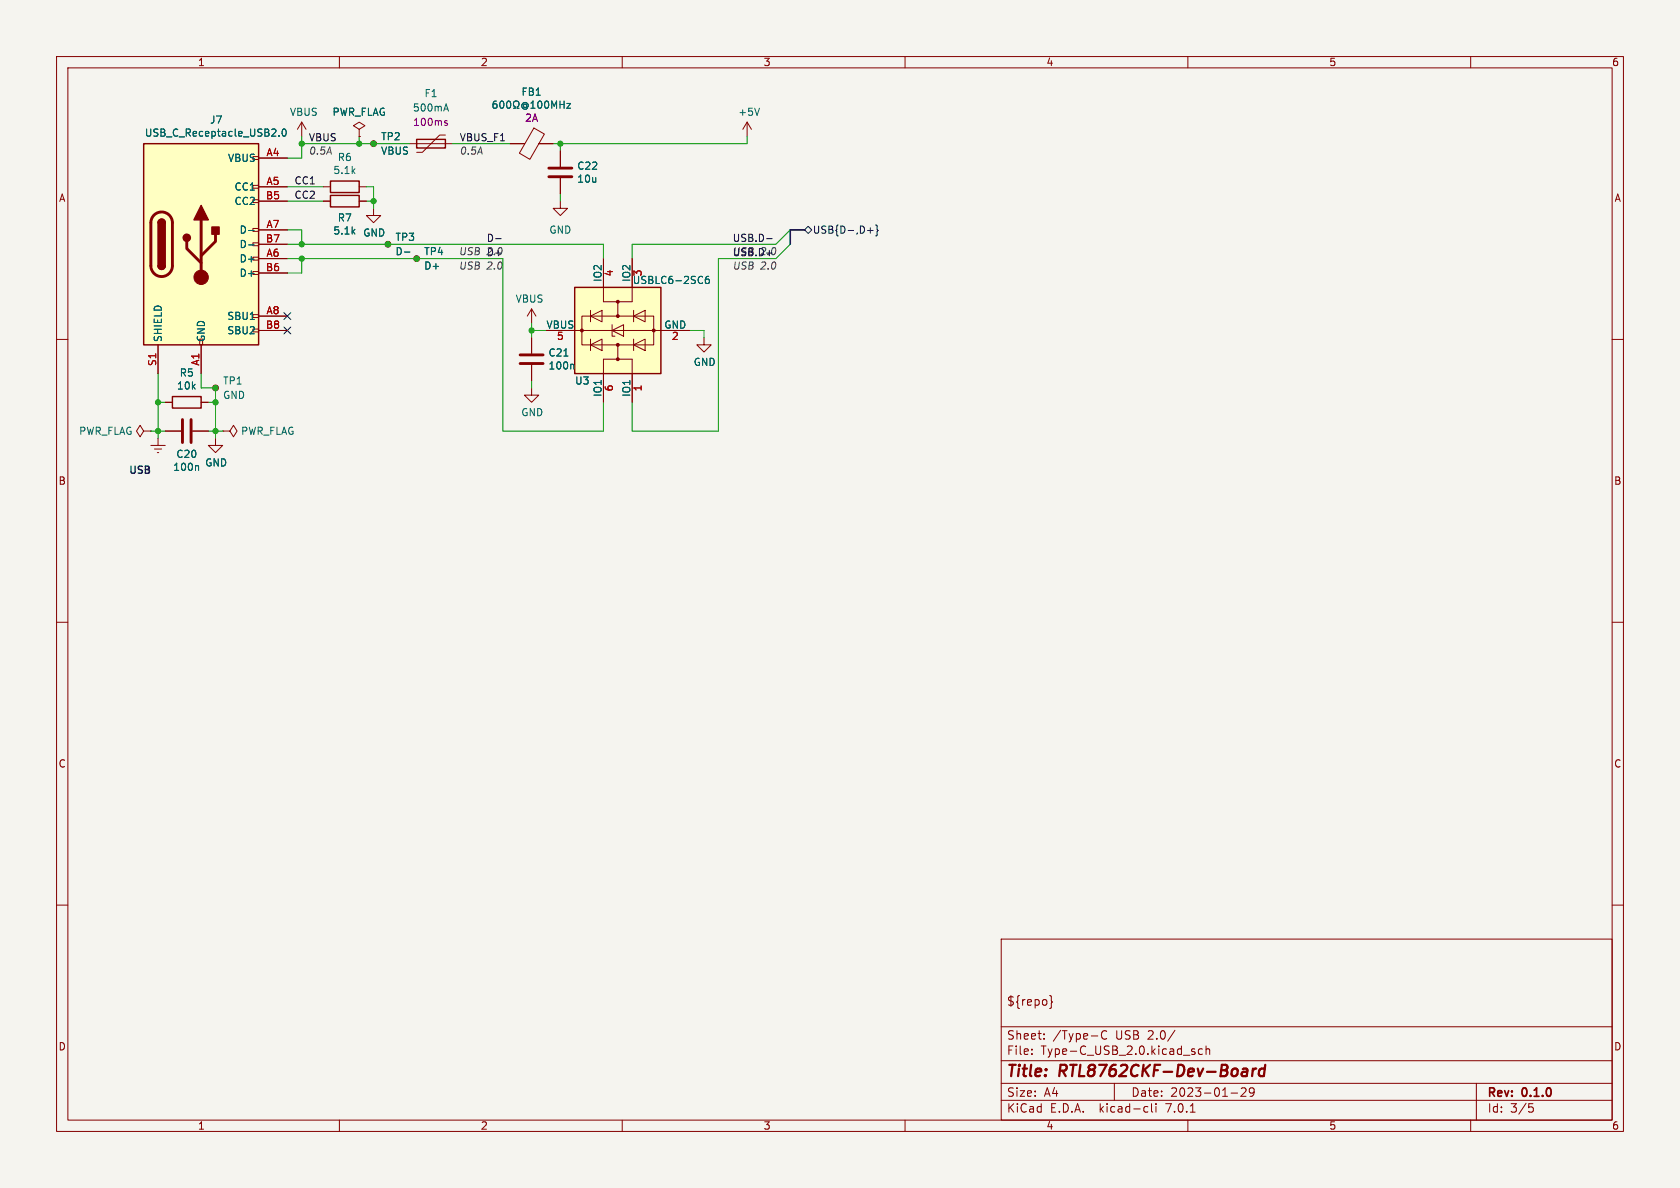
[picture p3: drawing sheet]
<svg xmlns="http://www.w3.org/2000/svg" width="297mm" height="210mm" viewBox="0 0 297 210" stroke-linecap="round" stroke-linejoin="round" font-family="sans-serif">
<path d="M0 0h297v210h-297z" fill="#f5f4ef" stroke="#f5f4ef" stroke-width=".18"/>
<g fill="none" stroke="#840000" stroke-width=".18">
<path d="M10 10h277v190h-277zM12 12h273v186h-273zM60 10v2M110 10v2M160 10v2M210 10v2M260 10v2M44.7 35.3h1v.5h-1zM44.7 32.8h1v.5h-1zM44.7 27.7h1v.5h-1zM45.7 27.9h5.1M45.7 33h5.1"/>
<path d="M45.7 35.6h5.1M53.3 21.6l-.7 1.3M53.3 21.6v2.5M53.3 21.6l.8 1.3M57.1 33h1.3M57.1 35.6h1.3M63.5 22.9l1-.7-1-.6-1 .6 1 .7v1.2M63.5 24.1h.1M63.5 33h1.3M63.5 35.6h1.3M66 25.4h.1M66 36.8v1.3h1.3l-1.3 1.3-1.2-1.3h1.2"/>
<path d="M72.4 25.4h7.6M78.7 23.9h-1l-3 3h-1M90.2 25.4h2.6M94.4 22.6l1.8 1.1-2.5 4.5-1.9-1.1zM95.2 25.4h2.6M99.1 35.6v1.2h1.2l-1.2 1.3-1.3-1.3h1.3M99.1 26.7v2.8M99.1 31.5v2.8M132.1 21.6l-.8 1.3M132.1 21.6v2.5M132.1 21.6l.7 1.3M10 60h2"/>
<path d="M44.7 58.2h1v.5h-1zM44.7 55.6h1v.5h-1zM44.7 48h1v.5h-1zM44.7 45.5h1v.5h-1zM44.7 42.9h1v.5h-1zM44.7 40.4h1v.5h-1zM45.7 45.7h5.1M45.7 40.6h5.1M45.7 55.9h5.1M45.7 48.3h5.1M45.7 43.2h5.1M45.7 58.4h5.1"/>
<path d="M68.6 43.2h.1M73.7 45.7h.1M94 54.6v2.6M94 59.7v2.8M94 54.6l.7 1.3M94 54.6l-.8 1.3M96.5 58.4h25.4M102.9 55.9h12.7v5.1h-12.7zM104.4 55.9l2-1v2zM104.4 54.9v2M104.4 59.9v2.1M106.7 45.7v7.6h2.5v2.6"/>
<path d="M108.2 58.4l2-1v2zM108.2 57.4v2h.5M111.8 45.7v7.6h-2.6M112 55.9l2-1v2zM112 54.9v2M112 59.9v2.1M124.5 59.7v1.3h1.2l-1.2 1.2-1.3-1.2h1.3M285 60h2M25.4 76.2l-.6-1-.7 1 .7 1 .6-1h1.3M26.7 76.2h.1M26.7 78.7h2.5M27.3 79.4h1.3"/>
<path d="M27.9 61v5M27.9 77.5v1.2M29.2 71.1h1.3M29.2 76.2h2.8M34 76.2h2.8M35.6 61v5M35.6 71.1h1.2M38.1 68.6h.1M38.1 77.5v1.2h1.3l-1.3 1.3-1.3-1.3h1.3M39.4 76.2h1.2l.7-1 .6 1-.6 1-.7-1M39.4 76.2h.1M94 68.6v1.3h1.2l-1.2 1.2-1.3-1.2h1.3"/>
<path d="M94 64.5v2.8M104.4 61l2-1.1v2.1zM109.2 61v2.5h-2.5v7.6M109.2 63.5h2.6v7.6M112 61l2-1.1v2.1zM27.8 80h.3M10 110h2M285 110h2M10 160h2M285 160h2M177 166h108v32h-108zM185.6 176l.3 .2v.7l.2 .2-.2 .2v.8l-.3 .2"/>
<path d="M60 198v2M110 198v2M160 198v2M177 194.5h108M177 191.5h108M177 187.5h108M177 181.5h108M182.4 186.3v.1M182.4 185.5v.1M184.6 183.6v.1M184.6 182.8v.1M195.6 182.3a.6 .6 0 0 0-.7 0 .6 .6 0 0 0-.2 .8 .56 .56 0 0 0 .3 .5 .56 .56 0 0 0 .6 0"/>
<path d="M197 191.5v3M202.5 195.6l.4 .1M202.9 196.5l-.4 .1M203.6 195.1v1.3l.2 .2M204.4 195.1v.1M204.4 195.6v1M207.7 182.1l-1.3 2M210 198v2M210.4 196.6h.9M210.7 185.8l.4 .1 .2 .2-.1 .2-.4 .1M210.7 185.5h.5M212.6 185.5l-.5-.1-.2 .3v.4l.1 .2h.6"/>
<path d="M213.2 185.5l.2-.1 .4 .1 .1 .9M213.2 184.9v1.5M217.6 193.2h1.2M219.4 192.4l.6-.1 .2 .1 .1 .3-.9 1.1h.9M221.7 192.9l-.3 .3h-.4l-.1-.3 .1-.5 .4-.1 .2 .1a.99 .99 0 0 1-.3 1.4h-.3M260 198v2M261 191.5v6.5M270.3 195.1h.7M270.4 195.7h.4l.3 .3-.2 .5-.5 .1"/>
<circle cx="66" cy="25.4" r=".51"/>
<circle cx="68.6" cy="43.2" r=".51"/>
<circle cx="73.7" cy="45.7" r=".51"/>
<circle cx="38.1" cy="68.6" r=".51"/>
</g>
<path d="M221.5 188.9l-.2 1.3M222.1 188.9l-.4 .1-.2 .3M223.6 189a.66 .66 0 0 0-1 .3l-.1 .6 .2 .2 .2 .1 .5-.1M223.7 188.2l-.3 2" fill="none" stroke="#840000" stroke-width=".4"/>
<g fill="#ffffc2" stroke="#ffffc2" stroke-width=".18">
<path d="M25.4 25.4h20.3v35.6h-20.3z"/>
<path d="M101.6 50.8h15.2v15.2h-15.2z"/>
</g>
<path d="M25.4 25.4h20.3v35.6h-20.3zM27.9 39.4a.64 .64 0 0 1 .7-.7 .64 .64 0 0 1 .6 .7M58.4 34.5h5.1v2.1h-5.1zM58.4 32h5.1v2h-5.1zM73.7 24.6h5v1.6h-5zM27.9 47a.64 .64 0 0 0 .7 .6 .64 .64 0 0 0 .6-.6M101.6 50.8h15.2v15.2h-15.2zM30.5 70.1h5.1v2h-5.1z" fill="none" stroke="#840000" stroke-width=".25"/>
<path d="M27.2 38a1.9 1.9 0 0 1 2.1-.4 1.9 1.9 0 0 1 1.2 1.8v7.6a1.91 1.91 0 0 1-1.9 1.9 1.91 1.91 0 0 1-1.9-1.9v-7.8l.2-.6zM35.6 38.9v10.1M97 29.7h4.1M97 31.2h4.1M33 42.7v1.2l2.6 2.6M38.1 41.4v1.3l-2.5 2.5M32.3 74.2v4M33.8 74.2v4M91.9 62.7h4.1M91.9 64.3h4.1" fill="none" stroke="#840000" stroke-width=".51"/>
<g fill="#840000" stroke="#840000" stroke-width=".25">
<path d="M27.9 47h1.3a.64 .64 0 0 1-.6 .6 .64 .64 0 0 1-.7-.6z"/>
<path d="M27.9 39.4h1.3v7.6h-1.3z"/>
<path d="M28.1 38.9a.64 .64 0 0 1 .7-.1 .64 .64 0 0 1 .4 .6h-1.3z"/>
<path d="M35.6 36.3l1.2 2.6h-2.5z"/>
<path d="M37.5 40.1h1.2v1.3h-1.2z"/>
<circle cx="33" cy="42" r=".63"/>
</g>
<g fill="#840000" stroke="#840000" stroke-width=".18">
<circle cx="35.6" cy="49" r="1.27"/>
<circle cx="109.2" cy="63.5" r=".25"/>
<circle cx="109.2" cy="61" r=".25"/>
<circle cx="115.6" cy="58.4" r=".25"/>
<circle cx="102.9" cy="58.4" r=".25"/>
<circle cx="109.2" cy="55.9" r=".25"/>
<circle cx="109.2" cy="53.3" r=".25"/>
</g>
<g fill="none" stroke="#006464" stroke-width=".18">
<path d="M78.6 19.3h.6M78.9 18.4l.4 1.2M87.8 17.9h-.4a.86 .86 0 0 0 0 1.2l.4-.1 .1-.4-.3-.3h-.2l-.3 .3M88.5 18l.2-.1a.68 .68 0 0 1 .4 .6 .68 .68 0 0 1-.4 .6l-.2-.1-.1-.3zM89.7 18l.2-.1a.68 .68 0 0 1 .4 .6 .68 .68 0 0 1-.4 .6l-.2-.1-.1-.3zM90.8 19.1h.3v-.2a.54 .54 0 0 1-.3-.7 .54 .54 0 0 1 .8-.3 .58 .58 0 0 1-.2 1v.2h.3M93.1 18.5a.31 .31 0 0 0-.5 0 .31 .31 0 0 0 0 .4 .31 .31 0 0 0 .5 0M93.1 18.4v.5M93.1 18.9l.1 .1a.55 .55 0 0 0-.3-.9 .55 .55 0 0 0-.7 .6 .61 .61 0 0 0 .4 .6 .61 .61 0 0 0 .7-.2M93.9 19.1h.7M93.9 18.2l.3-.3v1.2M95.2 18l.2-.1a.68 .68 0 0 1 .4 .6 .68 .68 0 0 1-.4 .6l-.2-.1-.1-.3z"/>
<path d="M96.4 18l.2-.1a.68 .68 0 0 1 .4 .6 .68 .68 0 0 1-.4 .6l-.2-.1-.1-.3zM97.5 19.1v-1.2l.5 .9 .4-.9v1.2M99 17.9v1.2M99 18.5h.7M99.7 17.9v1.2M100.2 18.3h.7l-.7 .8h.7M134.3 19.1l-.5 1.3M49.3 24v.1M50 22.9l.2-.1a.68 .68 0 0 1 .4 .6 .68 .68 0 0 1-.4 .7l-.2-.1-.1-.4zM43.9 40.7h1M43.9 43.3h1M44.2 56.5h.8"/>
<path d="M71.5 44.6h1M125.3 48.8l-.4 .1a.86 .86 0 0 0 0 1.2l.5-.1v-.4l-.2-.3h-.3l-.2 .3M101.3 64.4l.1 .2v.6M34.9 82.3l.2 .2v.7"/>
</g>
<path d="M78.8 21.8h.3v.2l-.1 .2h-.3M78.8 21.3l.3 .1" fill="none" stroke="#840084" stroke-width=".18"/>
<path d="M154.8 39.8l.3 .2v.6l.2 .1-.2 .2v.6l-.3 .2M50.2 57.8l1.2 1.2M50.2 55.3l1.2 1.2M51.4 57.8l-1.2 1.2M51.4 55.3l-1.2 1.2M142.2 40.6l.7-.6 .6 .6-.6 .7zM153.4 40.7h.9M153.9 40.3v.9" fill="none" stroke="#000084" stroke-width=".18"/>
<path d="M87.6 42.2h1M135.5 42.2h1" fill="none" stroke="#0f0f0f" stroke-width=".18"/>
<path d="M142.2 40.6h-2.5v2.6" fill="none" stroke="#000084" stroke-width=".3"/>
<g fill="none" stroke="#009600" stroke-width=".18">
<path d="M50.8 35.6h6.3M50.8 33h6.3M53.3 24.1v3.8h-2.5M53.3 25.4h19.1M63.5 24.1v1.3M64.8 35.6h1.2M64.8 33h1.2v3.8M80 25.4h10.2M99.1 25.4v1.3M99.1 34.3v1.3M132.1 24.1v1.3h-34.3M50.8 40.6h2.5v2.6"/>
<path d="M50.8 43.2h55.9v2.5M50.8 45.7h38.1v30.5h17.8v-5.1M53.3 45.7v2.6h-2.5M94 57.2v2.5M94 58.4h2.5M121.9 58.4h2.6v1.3M139.7 40.6l-2.5 2.6h-25.4v2.5M139.7 43.2l-2.5 2.5h-10.2v30.5h-15.2v-5.1M26.7 76.2h2.5M27.9 71.1h1.3M27.9 66v11.5M35.6 66v2.6h2.5v8.9"/>
<path d="M36.8 76.2h2.6M36.8 71.1h1.3M94 67.3v1.3"/>
</g>
<g fill="#009600" stroke="#009600" stroke-width=".18">
<circle cx="38.1" cy="76.2" r=".46"/>
<circle cx="27.9" cy="71.1" r=".46"/>
<circle cx="38.1" cy="68.6" r=".46"/>
<circle cx="27.9" cy="76.2" r=".46"/>
<circle cx="38.1" cy="71.1" r=".46"/>
<circle cx="66" cy="35.6" r=".46"/>
<circle cx="68.6" cy="43.2" r=".46"/>
<circle cx="53.3" cy="25.4" r=".46"/>
<circle cx="53.3" cy="43.2" r=".46"/>
<circle cx="53.3" cy="45.7" r=".46"/>
<circle cx="63.5" cy="25.4" r=".46"/>
<circle cx="66" cy="25.4" r=".46"/>
<circle cx="73.7" cy="45.7" r=".46"/>
<circle cx="99.1" cy="25.4" r=".46"/>
<circle cx="94" cy="58.4" r=".46"/>
</g>
<g font-size="2.8" fill="#840000">
<text x="178" y="190.8">Title:</text>
<text x="187.4" y="190.8">RTL8762CKF-Dev-Board</text>
</g>
<g font-size="2.1" fill="#840000">
<text x="178" y="177.9">${repo}</text>
<text x="178" y="183.9">Sheet:</text>
<text x="186.2" y="183.9">/Type-C</text>
<text x="197.2" y="183.9">USB 2.0/</text>
<text x="178" y="186.6">File:</text>
<text x="184" y="186.6">Type-C_USB_2.0.kicad_sch</text>
<text x="178" y="196.8">KiCad</text>
<text x="178" y="194">Size:</text>
<text x="184.6" y="194">A4</text>
<text x="185.7" y="196.8">E.D.A.</text>
<text x="194.4" y="196.8">kicad-cli</text>
<text x="200" y="194">Date:</text>
<text x="206.2" y="196.8">7.0.1</text>
<text x="206.9" y="194">2023-01-29</text>
<text x="263" y="194.2">Rev:</text>
<text x="263" y="196.8">Id:</text>
<text x="267" y="196.8">3/5</text>
<text x="269.2" y="194.2">0.1.0</text>
</g>
<g font-size="1.8" fill="#840000">
<text x="35" y="11.8">1</text>
<text x="85" y="11.8">2</text>
<text x="135" y="11.8">3</text>
<text x="185" y="11.8">4</text>
<text x="235" y="11.8">5</text>
<text x="285" y="11.8">6</text>
<text x="10.4" y="35.8">A</text>
<text x="285.4" y="35.8">A</text>
<text x="10.3" y="85.8">B</text>
<text x="285.3" y="85.8">B</text>
<text x="10.3" y="135.8">C</text>
<text x="285.3" y="135.8">C</text>
<text x="10.3" y="185.8">D</text>
<text x="285.3" y="185.8">D</text>
<text x="35" y="199.8">1</text>
<text x="85" y="199.8">2</text>
<text x="135" y="199.8">3</text>
<text x="185" y="199.8">4</text>
<text x="235" y="199.8">5</text>
<text x="285" y="199.8">6</text>
</g>
<g font-size="1.8" fill="#006464">
<text x="75" y="17.3">F1</text>
<text x="92.1" y="17.1">FB1</text>
<text x="37.1" y="22">J7</text>
<text x="51.2" y="20.6">VBUS</text>
<text x="58.7" y="20.6">PWR_FLAG</text>
<text x="72.9" y="19.9">500mA</text>
<text x="130.4" y="20.6">+5V</text>
<text x="25.6" y="24.3">USB_C_Receptacle_USB2.0</text>
<text x="40.2" y="28.8">VBUS</text>
<text x="59.7" y="28.6">R6</text>
<text x="67.3" y="25">TP2</text>
<text x="67.3" y="27.5">VBUS</text>
<text x="41.3" y="33.8">CC1</text>
<text x="58.9" y="30.9">5.1k</text>
<text x="102" y="32.5">10u</text>
<text x="102" y="30.2">C22</text>
<text x="41.3" y="36.4">CC2</text>
<text x="42.2" y="41.5">D-</text>
<text x="58.9" y="41.6">5.1k</text>
<text x="59.7" y="39.3">R7</text>
<text x="64.2" y="42">GND</text>
<text x="97.1" y="41.5">GND</text>
<text x="42.2" y="46.5">D+</text>
<text x="42.2" y="44">D-</text>
<text x="69.9" y="42.7">TP3</text>
<text x="69.9" y="45.3">D-</text>
<text x="74.9" y="45.3">TP4</text>
<text x="74.9" y="47.8">D+</text>
<text x="42.2" y="49.1">D+</text>
<text x="91.1" y="53.7">VBUS</text>
<text x="106.4" y="49.9" transform="rotate(-90 106.4 49.9)">IO2</text>
<text x="111.5" y="49.9" transform="rotate(-90 111.5 49.9)">IO2</text>
<text x="111.8" y="50.4">USBLC6-2SC6</text>
<text x="40.1" y="56.7">SBU1</text>
<text x="40.1" y="59.2">SBU2</text>
<text x="96.5" y="58.2">VBUS</text>
<text x="117.4" y="58.2">GND</text>
<text x="28.8" y="60.5" transform="rotate(-90 28.8 60.5)">SHIELD</text>
<text x="36.4" y="60.5" transform="rotate(-90 36.4 60.5)">GND</text>
<text x="96.9" y="65.5">100n</text>
<text x="96.9" y="63.2">C21</text>
<text x="122.6" y="64.8">GND</text>
<text x="31.2" y="69">10k</text>
<text x="31.7" y="66.7">R5</text>
<text x="39.4" y="68.1">TP1</text>
<text x="39.4" y="70.7">GND</text>
<text x="101.6" y="68.1">U3</text>
<text x="106.4" y="70.2" transform="rotate(-90 106.4 70.2)">IO1</text>
<text x="111.5" y="70.2" transform="rotate(-90 111.5 70.2)">IO1</text>
<text x="13.9" y="77">PWR_FLAG</text>
<text x="42.6" y="77">PWR_FLAG</text>
<text x="92.1" y="73.7">GND</text>
<text x="30.6" y="83.4">100n</text>
<text x="31.1" y="81.1">C20</text>
<text x="36.2" y="82.6">GND</text>
</g>
<g font-size="1.8" fill="#840084">
<text x="73" y="22.4">100ms</text>
<text x="92.8" y="21.7">2A</text>
</g>
<g font-size="1.8" fill="#a90000">
<text x="47" y="27.7">A4</text>
<text x="47" y="35.3">B5</text>
<text x="47" y="32.8">A5</text>
<text x="47" y="40.4">A7</text>
<text x="47" y="42.9">B7</text>
<text x="47" y="45.5">A6</text>
<text x="47" y="48">B6</text>
<text x="108.6" y="48.9" transform="rotate(-90 108.6 48.9)">4</text>
<text x="113.7" y="48.9" transform="rotate(-90 113.7 48.9)">3</text>
<text x="47" y="58.2">B8</text>
<text x="47" y="55.6">A8</text>
<text x="27.7" y="64.8" transform="rotate(-90 27.7 64.8)">S1</text>
<text x="35.3" y="64.7" transform="rotate(-90 35.3 64.7)">A1</text>
<text x="98.4" y="60.3">5</text>
<text x="118.7" y="60.3">2</text>
<text x="108.6" y="69.2" transform="rotate(-90 108.6 69.2)">6</text>
<text x="113.7" y="69.2" transform="rotate(-90 113.7 69.2)">1</text>
</g>
<g font-size="1.8" fill="#0f0f0f">
<text x="54.6" y="25.1">VBUS</text>
<text x="81.3" y="25.1">VBUS_F1</text>
<text x="52.1" y="32.7">CC1</text>
<text x="52.1" y="35.2">CC2</text>
<text x="85.9" y="42.8">D-</text>
<text x="129.5" y="42.8">USB.D-</text>
<text x="129.5" y="45.4">USB.D+</text>
</g>
<g font-size="1.8" fill="#484848">
<text x="54.6" y="27.5">0.5A</text>
<text x="81.3" y="27.5">0.5A</text>
<text x="81" y="47.8">USB 2.0</text>
<text x="81" y="45.3">USB 2.0</text>
<text x="85.9" y="45.4">D+</text>
<text x="129.5" y="45.3">USB 2.0</text>
<text x="129.5" y="47.8">USB 2.0</text>
</g>
<text font-size="1.8" fill="#000084" x="143.7" y="41.5">USB{D-,D+}</text>
<text font-size="1.8" fill="#0000c2" x="22.9" y="83.8">USB</text>
</svg>
